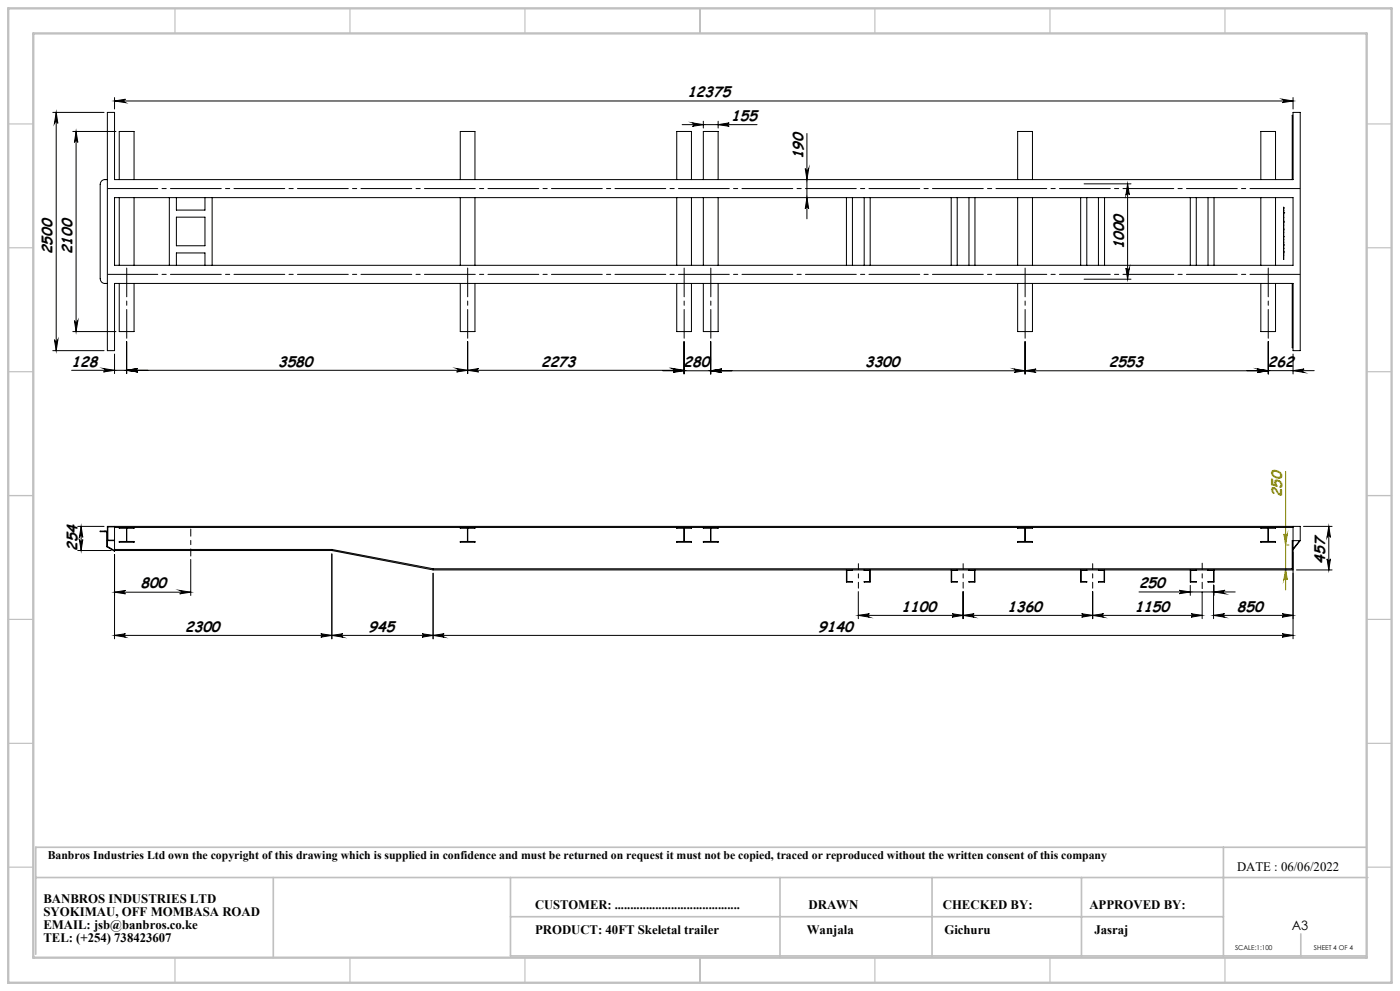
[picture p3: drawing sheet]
<svg xmlns="http://www.w3.org/2000/svg" width="420mm" height="297mm" viewBox="0 0 420 297" stroke-linecap="round" stroke-linejoin="round" font-family="sans-serif">
<g fill="none" stroke="#000" stroke-width=".3">
<path d="M15.8 33.7h15.4M16.9 33.7l.5 3.3a.51 .51 0 0 0-.6-.5 .51 .51 0 0 0-.5 .5zM16.9 33.7v71.4M21.8 39.4h13M22.8 39.4v60M22.8 39.4l.6 3.3a.51 .51 0 0 0-.6-.5 .51 .51 0 0 0-.5 .5zM34.4 30.3l3.2-.6a.51 .51 0 0 0-.4 .5 .51 .51 0 0 0 .4 .6zM34.4 29.2v3.5M34.4 30.3h353.5M204.6 37.4h22.5M207.7 36.8l3.3 .6-3.3 .4a.51 .51 0 0 0 .5-.5 .51 .51 0 0 0-.5-.5zM211 36.3v2.1"/>
<path d="M215.4 36.3v2.1M215.4 37.4l3.4-.6a.51 .51 0 0 0-.5 .5 .51 .51 0 0 0 .5 .5zM384.6 29.7l3.3 .6-3.3 .5a.51 .51 0 0 0 .5-.6 .51 .51 0 0 0-.5-.5zM387.9 29.2v3.5M241.6 50.5a.51 .51 0 0 0 .5 .5 .51 .51 0 0 0 .5-.5l-.5 3.3zM242.1 59.2l.5 3.3a.51 .51 0 0 0-.5-.4 .51 .51 0 0 0-.5 .4zM242.1 40v25.6M325.2 55.1h14.1M338.3 55.1l.5 3.3a.51 .51 0 0 0-.5-.5 .51 .51 0 0 0-.5 .5zM338.3 55.1v28.6M21.8 99.4h13M22.3 96.1a.51 .51 0 0 0 .5 .5 .51 .51 0 0 0 .6-.5l-.6 3.3z"/>
<path d="M325.2 83.7h14.1M337.8 80.4a.51 .51 0 0 0 .5 .5 .51 .51 0 0 0 .5-.5l-.5 3.3zM15.8 105.1h15.4M16.3 101.8a.51 .51 0 0 0 .5 .5 .51 .51 0 0 0 .6-.5l-.5 3.3zM21.5 111h183.7M31 110.5l3.4 .5-3.4 .5a.51 .51 0 0 0 .5-.5 .51 .51 0 0 0-.5-.5zM34.4 106.1v5.9M38 111l3.3-.5a.51 .51 0 0 0-.5 .5 .51 .51 0 0 0 .5 .5zM38 102.4v9.6M137 110.5l3.3 .5-3.3 .5a.51 .51 0 0 0 .4-.5 .51 .51 0 0 0-.4-.5zM140.3 102.4v9.6M140.3 111l3.3-.5a.51 .51 0 0 0-.5 .5 .51 .51 0 0 0 .5 .5z"/>
<path d="M198.9 111.1h181.6M201.9 110.5l3.3 .5-3.3 .5a.51 .51 0 0 0 .5-.5 .51 .51 0 0 0-.5-.5zM201.9 110.6l3.3 .5-3.3 .5a.51 .51 0 0 0 .5-.5 .51 .51 0 0 0-.5-.5zM205.2 102.4v9.7M213.2 102.4v9.7M213.2 111.1l3.3-.5a.51 .51 0 0 0-.5 .5 .51 .51 0 0 0 .5 .5zM304.2 110.6l3.3 .5-3.3 .5a.51 .51 0 0 0 .5-.5 .51 .51 0 0 0-.5-.5zM307.5 102.4v9.7M307.5 111.1l3.3-.5a.51 .51 0 0 0-.5 .5 .51 .51 0 0 0 .5 .5zM374.1 111.1h20.2M377.2 110.6l3.3 .5-3.3 .5a.51 .51 0 0 0 .4-.5 .51 .51 0 0 0-.4-.5zM380.5 102.4v9.7"/>
<path d="M387.9 106.1v6M387.9 111.1l3.3-.5a.51 .51 0 0 0-.4 .5 .51 .51 0 0 0 .4 .5zM23.3 157.8h7.9M24.3 157.8v7.2M24.3 157.8l.5 3.2a.51 .51 0 0 0-.5-.4 .51 .51 0 0 0-.5 .4zM391.1 157.8h8.5M398.6 157.8l.5 3.2a.51 .51 0 0 0-.5-.4 .51 .51 0 0 0-.5 .4zM398.6 157.8v13M23.3 165h10.1M23.8 161.7a.51 .51 0 0 0 .5 .5 .51 .51 0 0 0 .5-.5l-.5 3.3zM34.4 177.5l3.2-.6a.51 .51 0 0 0-.4 .6 .51 .51 0 0 0 .4 .5zM34.4 166.2v25.2"/>
<path d="M34.4 177.5h22.8M53.9 176.9l3.3 .6-3.3 .5a.51 .51 0 0 0 .5-.5 .51 .51 0 0 0-.5-.6zM57.2 167.7v10.8M99.6 166v25.4M129.9 171.8v19.6M257.5 177.3v8.1M288.9 177.3v8.1M327.8 177.3v8.1M341.7 177.4h28.9M353.8 176.9l3.3 .5-3.3 .5a.51 .51 0 0 0 .5-.5 .51 .51 0 0 0-.5-.5zM357.1 175.4v3M360.6 177.4v8"/>
<path d="M364.1 175.3v10.1M364.2 175.4v3M364.2 177.4l3.3-.5a.51 .51 0 0 0-.5 .5 .51 .51 0 0 0 .5 .5zM387.9 165.5v25.9M388.9 170.8h10.7M398.1 167.5a.51 .51 0 0 0 .5 .5 .51 .51 0 0 0 .5-.5l-.5 3.3zM34.4 190.4l3.2-.5a.51 .51 0 0 0-.4 .5 .51 .51 0 0 0 .4 .6zM34.4 190.4h353.5M96.2 189.9l3.4 .5-3.4 .6a.51 .51 0 0 0 .5-.6 .51 .51 0 0 0-.5-.5zM99.6 190.4l3.3-.5a.51 .51 0 0 0-.5 .5 .51 .51 0 0 0 .5 .6zM126.6 189.9l3.3 .5-3.3 .6a.51 .51 0 0 0 .5-.6 .51 .51 0 0 0-.5-.5zM129.9 190.4l3.3-.5a.51 .51 0 0 0-.5 .5 .51 .51 0 0 0 .5 .6z"/>
<path d="M257.5 184.4h103.1M257.5 184.4l3.3-.5a.51 .51 0 0 0-.5 .5 .51 .51 0 0 0 .5 .6zM285.6 183.9l3.3 .5-3.3 .6a.51 .51 0 0 0 .5-.6 .51 .51 0 0 0-.5-.5zM288.9 184.4l3.3-.5a.51 .51 0 0 0-.5 .5 .51 .51 0 0 0 .5 .6zM324.5 183.9l3.3 .5-3.3 .6a.51 .51 0 0 0 .4-.6 .51 .51 0 0 0-.4-.5zM327.8 184.4l3.3-.5a.51 .51 0 0 0-.5 .5 .51 .51 0 0 0 .5 .6zM357.3 183.9l3.3 .5-3.3 .6a.51 .51 0 0 0 .5-.6 .51 .51 0 0 0-.5-.5zM364.1 184.4l3.3-.5a.51 .51 0 0 0-.5 .5 .51 .51 0 0 0 .5 .6zM364.1 184.4h23.8M384.6 189.9l3.3 .5-3.3 .6a.51 .51 0 0 0 .5-.6 .51 .51 0 0 0-.5-.5zM384.6 183.9l3.3 .5-3.3 .6a.51 .51 0 0 0 .5-.6 .51 .51 0 0 0-.5-.5z"/>
</g>
<path d="M385.7 141.3v35.5M385.2 160a.51 .51 0 0 0 .5 .5 .51 .51 0 0 0 .5-.5l-.5 3.3zM385.7 170.5l.5 3.3a.51 .51 0 0 0-.5-.5 .51 .51 0 0 0-.5 .5zM386.1 163.3h.6" fill="none" stroke="#808000" stroke-width=".3"/>
<path d="M57.2 158.6v8" fill="none" stroke="#000" stroke-width=".3" stroke-dasharray="15.2 1.3 1.3 1.3" stroke-dashoffset="13.1"/>
<path d="M360.7 176.4v-7.6" fill="none" stroke="#000" stroke-width=".3" stroke-dasharray="15.2 1.3 1.3 1.3" stroke-dashoffset="13.3"/>
<path d="M257.5 168.9v7.4M288.9 168.9v7.4M327.8 168.9v7.4" fill="none" stroke="#000" stroke-width=".3" stroke-dasharray="15.2 1.3 1.3 1.3" stroke-dashoffset="13.5"/>
<path d="M38 101.4v-21.1M140.3 101.4v-21.1M205.2 101.4v-21.1M213.2 101.4v-21.1M307.5 101.4v-21.1M380.5 101.4v-21.1" fill="none" stroke="#000" stroke-width=".3" stroke-dasharray="15.2 1.3 1.3 1.3" stroke-dashoffset="6.6"/>
<path d="M32.4 56.5h357.5M32.4 82.2h357.5" fill="none" stroke="#000" stroke-width=".3" stroke-dasharray="15.2 1.3 1.3 1.3" stroke-dashoffset=".3"/>
<g fill="none" stroke="#c0c0c0" stroke-width=".35">
<path d="M52.5 2.5v7.5M105 2.5v7.5M157.5 2.5v7.5M210 2.5v7.5M262.5 2.5v7.5M315 2.5v7.5M367.5 2.5v7.5M2.5 37.1h7.5M410 37.1h7.5M2.5 74.3h7.5M410 74.3h7.5M2.5 111.4h7.5"/>
<path d="M410 111.4h7.5M2.5 148.5h7.5M410 148.5h7.5M2.5 185.6h7.5M410 185.6h7.5M2.5 222.8h7.5M410 222.8h7.5M2.5 259.9h7.5M410 259.9h7.5M52.5 287v7.5M105 287v7.5M157.5 287v7.5"/>
<path d="M210 287v7.5M262.5 287v7.5M315 287v7.5M367.5 287v7.5"/>
</g>
<path d="M367 253.9v32.6M409.9 253.9h-399.2v32.1M10.7 263h399.7M82 263v24M153.1 263v23.5h256.8M153.1 274.7h213.9M234 263v24M279.6 263v23.5M324.4 263v23.5M390.2 279.9v6.9" fill="none" stroke="#c0c0c0" stroke-width=".5"/>
<path d="M2.5 2.5h415v292h-415zM10 10h400v277h-400z" fill="none" stroke="#c0c0c0" stroke-width=".7"/>
<g fill="#000">
<path d="M337.8 80.4a.51 .51 0 0 0 .5 .5 .51 .51 0 0 0 .5-.5l-.5 3.3zM338.3 55.1l.5 3.3a.51 .51 0 0 0-.5-.5 .51 .51 0 0 0-.5 .5z"/>
<path d="M16.3 101.8a.51 .51 0 0 0 .5 .5 .51 .51 0 0 0 .6-.5l-.5 3.3zM16.9 33.7l.5 3.3a.51 .51 0 0 0-.6-.5 .51 .51 0 0 0-.5 .5z"/>
<path d="M24.3 157.8l.5 3.2a.51 .51 0 0 0-.5-.4 .51 .51 0 0 0-.5 .4zM23.8 161.7a.51 .51 0 0 0 .5 .5 .51 .51 0 0 0 .5-.5l-.5 3.3zM398.6 157.8l.5 3.2a.51 .51 0 0 0-.5-.4 .51 .51 0 0 0-.5 .4zM398.1 167.5a.51 .51 0 0 0 .5 .5 .51 .51 0 0 0 .5-.5l-.5 3.3zM22.8 39.4l.6 3.3a.51 .51 0 0 0-.6-.5 .51 .51 0 0 0-.5 .5zM22.3 96.1a.51 .51 0 0 0 .5 .5 .51 .51 0 0 0 .6-.5l-.6 3.3zM241.6 50.5a.51 .51 0 0 0 .5 .5 .51 .51 0 0 0 .5-.5l-.5 3.3zM242.1 59.2l.5 3.3a.51 .51 0 0 0-.5-.4 .51 .51 0 0 0-.5 .4z"/>
<path d="M34.4 190.4l3.2-.5a.51 .51 0 0 0-.4 .5 .51 .51 0 0 0 .4 .6zM96.2 189.9l3.4 .5-3.4 .6a.51 .51 0 0 0 .5-.6 .51 .51 0 0 0-.5-.5zM129.9 190.4l3.3-.5a.51 .51 0 0 0-.5 .5 .51 .51 0 0 0 .5 .6zM384.6 189.9l3.3 .5-3.3 .6a.51 .51 0 0 0 .5-.6 .51 .51 0 0 0-.5-.5zM34.4 177.5l3.2-.6a.51 .51 0 0 0-.4 .6 .51 .51 0 0 0 .4 .5zM53.9 176.9l3.3 .6-3.3 .5a.51 .51 0 0 0 .5-.5 .51 .51 0 0 0-.5-.6zM353.8 176.9l3.3 .5-3.3 .5a.51 .51 0 0 0 .5-.5 .51 .51 0 0 0-.5-.5zM364.2 177.4l3.3-.5a.51 .51 0 0 0-.5 .5 .51 .51 0 0 0 .5 .5zM257.5 184.4l3.3-.5a.51 .51 0 0 0-.5 .5 .51 .51 0 0 0 .5 .6zM285.6 183.9l3.3 .5-3.3 .6a.51 .51 0 0 0 .5-.6 .51 .51 0 0 0-.5-.5zM288.9 184.4l3.3-.5a.51 .51 0 0 0-.5 .5 .51 .51 0 0 0 .5 .6zM324.5 183.9l3.3 .5-3.3 .6a.51 .51 0 0 0 .4-.6 .51 .51 0 0 0-.4-.5zM327.8 184.4l3.3-.5a.51 .51 0 0 0-.5 .5 .51 .51 0 0 0 .5 .6zM357.3 183.9l3.3 .5-3.3 .6a.51 .51 0 0 0 .5-.6 .51 .51 0 0 0-.5-.5zM34.4 30.3l3.2-.6a.51 .51 0 0 0-.4 .5 .51 .51 0 0 0 .4 .6zM384.6 29.7l3.3 .6-3.3 .5a.51 .51 0 0 0 .5-.6 .51 .51 0 0 0-.5-.5zM31 110.5l3.4 .5-3.4 .5a.51 .51 0 0 0 .5-.5 .51 .51 0 0 0-.5-.5zM38 111l3.3-.5a.51 .51 0 0 0-.5 .5 .51 .51 0 0 0 .5 .5zM38 111l3.3-.5a.51 .51 0 0 0-.5 .5 .51 .51 0 0 0 .5 .5zM137 110.5l3.3 .5-3.3 .5a.51 .51 0 0 0 .4-.5 .51 .51 0 0 0-.4-.5zM140.3 111l3.3-.5a.51 .51 0 0 0-.5 .5 .51 .51 0 0 0 .5 .5zM201.9 110.5l3.3 .5-3.3 .5a.51 .51 0 0 0 .5-.5 .51 .51 0 0 0-.5-.5zM201.9 110.6l3.3 .5-3.3 .5a.51 .51 0 0 0 .5-.5 .51 .51 0 0 0-.5-.5zM213.2 111.1l3.3-.5a.51 .51 0 0 0-.5 .5 .51 .51 0 0 0 .5 .5zM213.2 111.1l3.3-.5a.51 .51 0 0 0-.5 .5 .51 .51 0 0 0 .5 .5zM304.2 110.6l3.3 .5-3.3 .5a.51 .51 0 0 0 .5-.5 .51 .51 0 0 0-.5-.5zM307.5 111.1l3.3-.5a.51 .51 0 0 0-.5 .5 .51 .51 0 0 0 .5 .5zM377.2 110.6l3.3 .5-3.3 .5a.51 .51 0 0 0 .4-.5 .51 .51 0 0 0-.4-.5zM377.2 110.6l3.3 .5-3.3 .5a.51 .51 0 0 0 .4-.5 .51 .51 0 0 0-.4-.5zM387.9 111.1l3.3-.5a.51 .51 0 0 0-.4 .5 .51 .51 0 0 0 .4 .5zM207.7 36.8l3.3 .6-3.3 .4a.51 .51 0 0 0 .5-.5 .51 .51 0 0 0-.5-.5zM215.4 37.4l3.4-.6a.51 .51 0 0 0-.5 .5 .51 .51 0 0 0 .5 .5z"/>
<path d="M126.6 189.9l3.3 .5-3.3 .6a.51 .51 0 0 0 .5-.6 .51 .51 0 0 0-.5-.5zM99.6 190.4l3.3-.5a.51 .51 0 0 0-.5 .5 .51 .51 0 0 0 .5 .6zM384.6 183.9l3.3 .5-3.3 .6a.51 .51 0 0 0 .5-.6 .51 .51 0 0 0-.5-.5zM364.1 184.4l3.3-.5a.51 .51 0 0 0-.5 .5 .51 .51 0 0 0 .5 .6z"/>
</g>
<path d="M385.7 170.5l.5 3.3a.51 .51 0 0 0-.5-.5 .51 .51 0 0 0-.5 .5zM385.2 160a.51 .51 0 0 0 .5 .5 .51 .51 0 0 0 .5-.5l-.5 3.3z" fill="#808000"/>
<g fill="none" stroke="#000" stroke-width=".3">
<path d="M32.2 33.7h2.2v20.1h353.5v-20.1h2.2v71.4h-2.2v-20.2h-353.5v20.2h-2.2zM32.2 53.8h-.7a1.39 1.39 0 0 0-1.4 1.4v28.3a1.39 1.39 0 0 0 1.4 1.4h.7M34.4 59.2h353.5v20.3h-353.5zM35.8 53.8v-14.4h4.4v14.4M35.8 59.2v20.3M40.2 59.2v20.3M50.8 59.2v20.3M52.9 59.2v3.8h8.6v-3.8M63.6 59.2v20.3M138.1 53.8v-14.4h4.4v14.4M138.1 59.2v20.3M142.5 59.2v20.3"/>
<path d="M203 53.8v-14.4h4.4v14.4M203 59.2v20.3M207.4 59.2v20.3M211 53.8v-14.4h4.4v14.4M211 59.2v20.3M215.4 59.2v20.3M253.9 59.2v20.3M255.7 59.2v20.3M259.3 59.2v20.3M261.1 59.2v20.3M285.4 59.2v20.3M287.2 59.2v20.3"/>
<path d="M290.7 59.2v20.3M292.5 59.2v20.3M305.3 53.8v-14.4h4.4v14.4M305.3 59.2v20.3M309.7 59.2v20.3M324.2 59.2v20.3M326 59.2v20.3M329.5 59.2v20.3M331.4 59.2v20.3M357.1 59.2v20.3M358.9 59.2v20.3M362.4 59.2v20.3"/>
<path d="M364.2 59.2v20.3M378.2 53.8v-14.4h4.5v14.4M378.2 59.2v20.3M382.7 59.2v20.3M387.7 53.8v-19.2l.1 19.2M52.9 65.1h8.6v8.6h-8.6zM52.9 79.5v-3.7h8.6v3.7M385.1 66.4h.1M385.1 70.9v.1M385.1 62.5v.5M385.1 63v.8M385.1 62.2h.1"/>
<path d="M385.1 63.8h.1M385.1 65.2v-1.1v1.1M385.1 65.2v1v-1M385.1 66.7v.7M385.1 66.6v.1M385.1 68.9v.7M385.1 68.9h.1M385.1 75.3v.1M385.1 73.4v.2M385.1 75.4v.1M385.1 75.8v.6M385.1 75.8h.1"/>
<path d="M385.1 62.2v.3M385.1 66.4v.2M385.1 67.4v1.4v-1.4M385.1 69.6v1.3M385.1 71v2.4M385.1 73.6v1.7M385.1 75.5h.1M385.1 76.4v1.3v-1.3M385.1 70.9h.1M385.1 73.3h.1M385.1 62.3h.1M385.1 62.5h.1"/>
<path d="M385.1 63h.1M385.1 65.2h.1M385.1 66.7h.1M385.1 67.4h.1M385.1 68.6h.1M385.1 66.6h.1M385.1 69.6h.1M385.1 71h.1M385.1 71.8h.1M385.1 72.6h.1M385.1 74.4h.1M385.1 73.6h.1"/>
<path d="M385.1 74.5h.1M385.1 75.3h.1M385.1 75.4h.1M385.1 73.4h.1M385.1 76.4h.1M35.8 84.9v14.5h4.4v-14.5M138.1 84.9v14.5h4.4v-14.5M203 84.9v14.5h4.4v-14.5M211 84.9v14.5h4.4v-14.5M305.3 84.9v14.5h4.4v-14.5M378.2 84.9v14.5h4.5v-14.5M387.7 84.9v19.3l.1-19.3"/>
<path d="M31.5 159.2h-1.4v.1h1.4M31.5 159.2v.1M31.5 159.2h.7M32.2 157.8h357.9v4.2l-2.2 2.7v6.1h-258l-30.3-5.8h-65.2l-2.2-1.2zM34.4 157.9h-2.1v4h2.1M34.4 157.8v7.4l-2.4-1.3v-4.6h-.5M34.4 158.1h353.5M35.8 158.1v.2h4.4v-.2M38 158.3v4M138.1 158.1v.2h2.1v4h-2.1v.2h4.4v-.2h-2.2v-4h2.2v-.2M203 158.1v.2h2.2v4h-2.2v.2h4.4v-.2h-2.1v-4h2.1v-.2M211 158.1v.2h4.4v-.2"/>
<path d="M213.2 158.3v4M213.3 158.3v4M305.3 158.1v.2h4.4v-.2M307.5 158.3v4M307.6 158.3v4M378.2 158.1v.2h2.2v4h-2.2v.2h4.5v-.2h-2.2v-4h2.2v-.2M387.9 157.8v6.7M32.2 162h2.2M34.4 164.7h65.2l30.4 5.8h257.8v-8.5l-.1 8.5M35.8 162.3h4.4v.2h-4.4zM211 162.3h4.4v.2h-4.4zM253.9 170.8v3.6h1.8l-1.6-.1v-3.3l1.6-.2"/>
<path d="M259.3 170.8l1.6 .2v3.3l-1.6 .1h1.8v-3.6M285.4 170.8v3.6h1.8l-1.7-.1v-3.3l1.7-.2M290.7 170.8l1.6 .2v3.3l-1.6 .1h1.8v-3.6M305.3 162.3h4.4v.2h-4.4zM324.2 170.8v3.6h1.8l-1.7-.1v-3.3l1.7-.2M329.5 170.8l1.7 .2v3.3l-1.7 .1h1.9v-3.6M357.1 170.8v3.6h1.8l-1.7-.1v-3.3l1.7-.2M362.4 170.8l1.7 .2v3.3l-1.7 .1h1.8v-3.6M387.9 162h2.2M389.9 162l-2.1 2.7"/>
</g>
<g font-size="4.4">
<text x="206.2" y="29.1">12375</text>
<text x="219.4" y="36.2">155</text>
<text x="241" y="47.7" transform="rotate(-90 241 47.7)">190</text>
<text x="15.8" y="76.2" transform="rotate(-90 15.8 76.2)">2500</text>
<text x="21.8" y="76.2" transform="rotate(-90 21.8 76.2)">2100</text>
<text x="337.2" y="74.7" transform="rotate(-90 337.2 74.7)">1000</text>
<text x="21.5" y="109.9">128</text>
<text x="83.4" y="109.9">3580</text>
<text x="162.3" y="109.9">2273</text>
<text x="205.1" y="110">280</text>
<text x="259.5" y="110">3300</text>
<text x="332.6" y="110">2553</text>
<text x="380.4" y="110">262</text>
<text x="23.3" y="165.1" transform="rotate(-90 23.3 165.1)">254</text>
<text x="397.6" y="168.9" transform="rotate(-90 397.6 168.9)">457</text>
<text x="42.1" y="176.4">800</text>
<text x="341.7" y="176.3">250</text>
<text x="270.5" y="183.3">1100</text>
<text x="302.3" y="183.3">1360</text>
<text x="340.4" y="183.3">1150</text>
<text x="371.1" y="183.3">850</text>
<text x="55.5" y="189.3">2300</text>
<text x="110.6" y="189.3">945</text>
<text x="245.5" y="189.3">9140</text>
</g>
<text font-size="4.4" fill="#808000" x="384.6" y="149" transform="rotate(-90 384.6 149)">250</text>
<g font-size="3.9">
<text x="371.1" y="261">DATE : 06/06/2022</text>
<text x="13" y="270.7">BANBROS INDUSTRIES LTD</text>
<text x="13" y="274.6">SYOKIMAU, OFF MOMBASA ROAD</text>
<text x="160.5" y="272.6">CUSTOMER: ........................................</text>
<text x="242.5" y="272.6">DRAWN</text>
<text x="282.8" y="272.6">CHECKED BY:</text>
<text x="326.8" y="272.6">APPROVED BY:</text>
<text x="13" y="278.4">EMAIL: jsb@banbros.co.ke</text>
<text x="160.5" y="280">PRODUCT: 40FT Skeletal trailer</text>
<text x="242.1" y="280">Wanjala</text>
<text x="283.3" y="280">Gichuru</text>
<text x="328.3" y="280">Jasraj</text>
<text x="387.5" y="278.9">A3</text>
<text x="13" y="282.3">TEL: (+254) 738423607</text>
</g>
<text font-size="3.5" x="14.3" y="257.5">Banbros Industries Ltd own the copyright of this drawing which is supplied in confidence and must be returned on request it must not be copied, traced or reproduced without the written consent of this company</text>
<g font-size="2">
<text x="370.5" y="284.7">SCALE:1:100</text>
<text x="394.2" y="284.7">SHEET 4 OF 4</text>
</g>
</svg>
